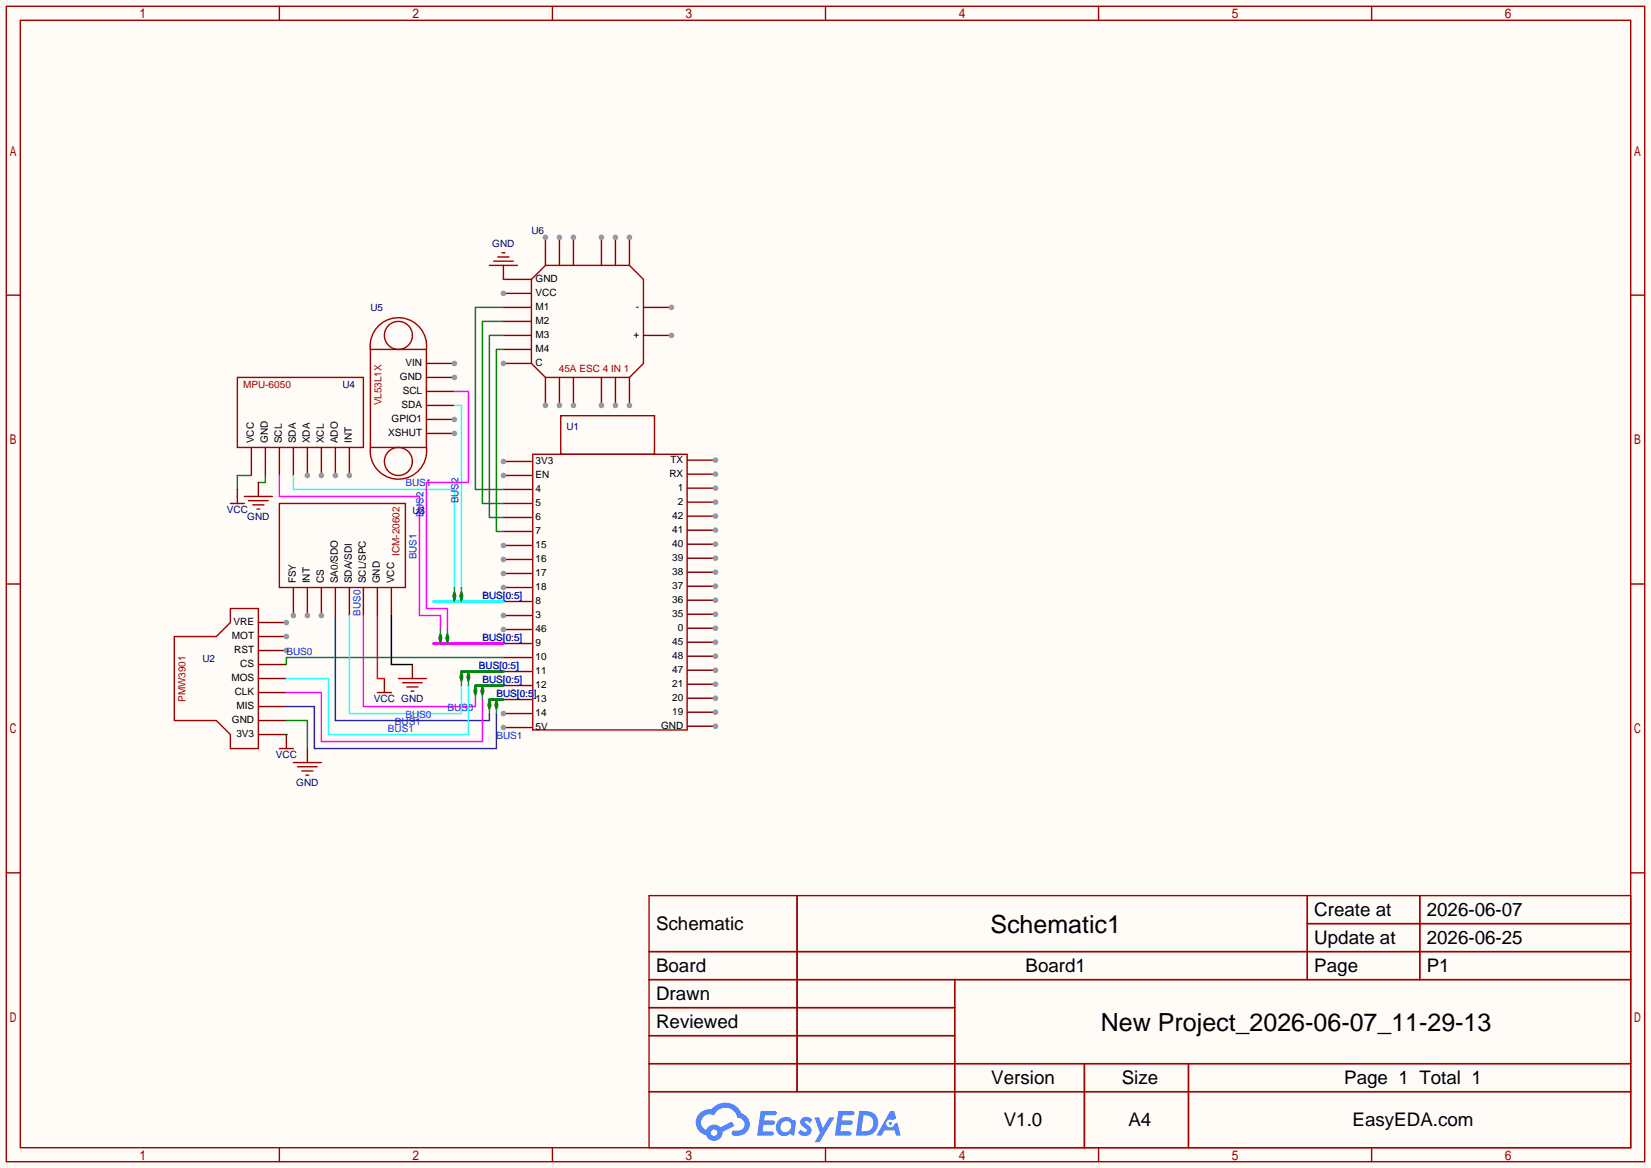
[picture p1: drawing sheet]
<svg xmlns="http://www.w3.org/2000/svg" width="299mm" height="212mm" viewBox="0 0 299 212" stroke-linecap="round" stroke-linejoin="round" font-family="sans-serif">
<path d="M0 0h299.5v211.8h-299.5z" fill="#fffcf7"/>
<g fill="none" stroke="#a10000" stroke-width=".25">
<path d="M1.1 1.1h297.2v209.6h-297.2zM3.7 3.7h292.1v204.5h-292.1zM50.7 1.1v2.6M100.2 1.1v2.6M149.7 1.1v2.6M199.3 1.1v2.6M248.8 1.1v2.6M1.1 53.5h2.6M295.8 53.5h2.5M1.1 105.9h2.6M295.8 105.9h2.5M1.1 158.3h2.6"/>
<path d="M295.8 158.3h2.5M117.7 162.4h178.1v45.8h-178.1zM117.7 172.6h178.1M117.7 177.7h178.1M144.6 162.4v35.6M173.2 177.7v30.5M237.1 162.4v15.3M237.1 167.5h58.7M257.5 162.4v15.3M117.7 182.8h55.5M117.7 192.9h178.1M117.7 187.8h55.5"/>
<path d="M117.7 198h178.1M196.7 192.9v15.3M215.6 192.9v15.3M50.7 208.2v2.5M100.2 208.2v2.5M149.7 208.2v2.5M199.3 208.2v2.5M248.8 208.2v2.5"/>
</g>
<g fill="#5487ff">
<path d="M145.5 202.8a1.3 1.3 0 0 1 1.8 .3l-.4 .6a.54 .54 0 0 0-.9-.2l.1 .2a1.58 1.58 0 0 1 1.1 1.6 1.43 1.43 0 0 1-2.5 .1l.5-.6a.64 .64 0 0 0 .5 .5 .64 .64 0 0 0 .7-.3l-.2-.2a1.6 1.6 0 0 1-1-1.6z"/>
<path d="M147.7 202.7h.9l.7 1.9 1.1-1.9h.9l-2.7 4.5h-.9l1-1.7z"/>
<path d="M138 201.5h1.6a1.31 1.31 0 0 1 1.2 .2 .4 .4 0 0 1-.3 .6h-1.8l-.1 .9h1.6a.4 .4 0 0 1 .4 .4 .4 .4 0 0 1-.4 .4h-1.7l-.2 1.2h.8a1.23 1.23 0 0 1 1.2 .2 .39 .39 0 0 1-.3 .6h-2.7z"/>
<path d="M152.1 201.5h1.6a1.32 1.32 0 0 1 1.3 .2 .39 .39 0 0 1-.4 .6h-1.7l-.2 .9h1.7a.4 .4 0 0 1 .3 .4 .4 .4 0 0 1-.4 .4h-1.7l-.2 1.2h.8a1.23 1.23 0 0 1 1.2 .2 .39 .39 0 0 1-.3 .6h-2.7z"/>
<path d="M161.5 201.5h.7l.4 1.3-.7 .4a.75 .75 0 0 0-1.1 .3 .75 .75 0 0 0 .5 1 .75 .75 0 0 0 .9-.6l.6-.3 .6 2.4h-.9l-.2-1h-1.9l-.5 1h-.9z"/>
<path d="M155.9 201.5l-.7 4.5h1.5a2.27 2.27 0 0 0 2.6-2.3 2.27 2.27 0 0 0-2.7-2.2zM156.6 202.3a1.5 1.5 0 0 1 1.8 1.5 1.5 1.5 0 0 1-1.9 1.4h-.3z"/>
<path d="M141.3 203.1a1.62 1.62 0 0 0-.4 2.1 1.62 1.62 0 0 0 2 .7l.4-.3 .3 .3 .5 .1 .3-2.5-.2-.3h-.4a1.58 1.58 0 0 0-2.5-.1zM141.9 203.6a.99 .99 0 0 1 1.6 .3 .99 .99 0 0 1-.9 1.4 .94 .94 0 0 1-1-.5 .94 .94 0 0 1 .3-1.2z"/>
<path d="M126.9 201.9a2.37 2.37 0 0 0 1.2 4 1.54 1.54 0 0 0 1.7 1 1.54 1.54 0 0 0 1.3-1.6l2.1-1.1-.5-.8-2 1.1a1.57 1.57 0 0 0-2.6 .4 1.5 1.5 0 0 1-.8-2.1 1.5 1.5 0 0 1 2.2-.5 2.23 2.23 0 0 1 2.3-1.4 2.23 2.23 0 0 1 2 1.8 1.16 1.16 0 0 1 1.2 1.1 1.16 1.16 0 0 1-1 1.3h-.7a.47 .47 0 0 0-.6 .3 .47 .47 0 0 0 .4 .6 2.23 2.23 0 0 0 2.3-.7 2.23 2.23 0 0 0 .4-2.3 2.16 2.16 0 0 0-1.3-1.1 3.2 3.2 0 0 0-5.4-.7l-1.2 .1zM129 205.4a.58 .58 0 0 1 1.1 0 .58 .58 0 0 1-1.1 0z"/>
<circle cx="161.5" cy="203.8" r=".28"/>
</g>
<path d="M101.7 75.4h17v7h-17zM96.6 82.4h28v50h-28z" fill="none" stroke="#a10000" stroke-width=".25"/>
<path d="M91.3 83.7h5.1" fill="none" stroke="#870000" stroke-width=".25"/>
<circle cx="91.3" cy="83.7" r=".51" fill="#999"/>
<path d="M91.3 86.2h5.1" fill="none" stroke="#870000" stroke-width=".25"/>
<circle cx="91.3" cy="86.2" r=".51" fill="#999"/>
<path d="M91.3 88.8h5.1M91.3 91.3h5.1M91.3 93.9h5.1M91.3 96.4h5.1M91.3 98.9h5.1" fill="none" stroke="#870000" stroke-width=".25"/>
<circle cx="91.3" cy="98.9" r=".51" fill="#999"/>
<path d="M91.3 101.5h5.1" fill="none" stroke="#870000" stroke-width=".25"/>
<circle cx="91.3" cy="101.5" r=".51" fill="#999"/>
<path d="M91.3 104h5.1" fill="none" stroke="#870000" stroke-width=".25"/>
<circle cx="91.3" cy="104" r=".51" fill="#999"/>
<path d="M91.3 106.6h5.1" fill="none" stroke="#870000" stroke-width=".25"/>
<circle cx="91.3" cy="106.6" r=".51" fill="#999"/>
<path d="M91.3 109.1h5.1M91.3 111.6h5.1" fill="none" stroke="#870000" stroke-width=".25"/>
<circle cx="91.3" cy="111.6" r=".51" fill="#999"/>
<path d="M91.3 114.2h5.1" fill="none" stroke="#870000" stroke-width=".25"/>
<circle cx="91.3" cy="114.2" r=".51" fill="#999"/>
<path d="M91.3 116.7h5.1M91.3 119.3h5.1M91.3 121.8h5.1M91.3 124.3h5.1M91.3 126.9h5.1M91.3 129.4h5.1" fill="none" stroke="#870000" stroke-width=".25"/>
<circle cx="91.3" cy="129.4" r=".51" fill="#999"/>
<path d="M91.3 132h5.1" fill="none" stroke="#870000" stroke-width=".25"/>
<circle cx="91.3" cy="132" r=".51" fill="#999"/>
<path d="M124.7 83.5h5.1" fill="none" stroke="#870000" stroke-width=".25"/>
<circle cx="129.8" cy="83.5" r=".51" fill="#999"/>
<path d="M124.7 86h5.1" fill="none" stroke="#870000" stroke-width=".25"/>
<circle cx="129.8" cy="86" r=".51" fill="#999"/>
<path d="M124.7 88.5h5.1" fill="none" stroke="#870000" stroke-width=".25"/>
<circle cx="129.8" cy="88.5" r=".51" fill="#999"/>
<path d="M124.7 91.1h5.1" fill="none" stroke="#870000" stroke-width=".25"/>
<circle cx="129.8" cy="91.1" r=".51" fill="#999"/>
<path d="M124.7 93.6h5.1" fill="none" stroke="#870000" stroke-width=".25"/>
<circle cx="129.8" cy="93.6" r=".51" fill="#999"/>
<path d="M124.7 96.2h5.1" fill="none" stroke="#870000" stroke-width=".25"/>
<circle cx="129.8" cy="96.2" r=".51" fill="#999"/>
<path d="M124.7 98.7h5.1" fill="none" stroke="#870000" stroke-width=".25"/>
<circle cx="129.8" cy="98.7" r=".51" fill="#999"/>
<path d="M124.7 101.2h5.1" fill="none" stroke="#870000" stroke-width=".25"/>
<circle cx="129.8" cy="101.2" r=".51" fill="#999"/>
<path d="M124.7 103.8h5.1" fill="none" stroke="#870000" stroke-width=".25"/>
<circle cx="129.8" cy="103.8" r=".51" fill="#999"/>
<path d="M124.7 106.3h5.1" fill="none" stroke="#870000" stroke-width=".25"/>
<circle cx="129.8" cy="106.3" r=".51" fill="#999"/>
<path d="M124.7 108.9h5.1" fill="none" stroke="#870000" stroke-width=".25"/>
<circle cx="129.8" cy="108.9" r=".51" fill="#999"/>
<path d="M124.7 111.4h5.1" fill="none" stroke="#870000" stroke-width=".25"/>
<circle cx="129.8" cy="111.4" r=".51" fill="#999"/>
<path d="M124.7 113.9h5.1" fill="none" stroke="#870000" stroke-width=".25"/>
<circle cx="129.8" cy="113.9" r=".51" fill="#999"/>
<path d="M124.7 116.5h5.1" fill="none" stroke="#870000" stroke-width=".25"/>
<circle cx="129.8" cy="116.5" r=".51" fill="#999"/>
<path d="M124.7 119h5.1" fill="none" stroke="#870000" stroke-width=".25"/>
<circle cx="129.8" cy="119" r=".51" fill="#999"/>
<path d="M124.7 121.6h5.1" fill="none" stroke="#870000" stroke-width=".25"/>
<circle cx="129.8" cy="121.6" r=".51" fill="#999"/>
<path d="M124.7 124.1h5.1" fill="none" stroke="#870000" stroke-width=".25"/>
<circle cx="129.8" cy="124.1" r=".51" fill="#999"/>
<path d="M124.7 126.6h5.1" fill="none" stroke="#870000" stroke-width=".25"/>
<circle cx="129.8" cy="126.6" r=".51" fill="#999"/>
<path d="M124.7 129.2h5.1" fill="none" stroke="#870000" stroke-width=".25"/>
<circle cx="129.8" cy="129.2" r=".51" fill="#999"/>
<path d="M124.7 131.7h5.1" fill="none" stroke="#870000" stroke-width=".25"/>
<circle cx="129.8" cy="131.7" r=".51" fill="#999"/>
<path d="M46.9 118h5M46.9 133.2h5M46.9 130.7h5M46.9 128.1h5M46.9 125.6h5M46.9 123.1h5M46.9 120.5h5" fill="none" stroke="#870000" stroke-width=".25"/>
<circle cx="51.9" cy="118" r=".51" fill="#999"/>
<path d="M46.9 115.4h5" fill="none" stroke="#870000" stroke-width=".25"/>
<circle cx="51.9" cy="115.4" r=".51" fill="#999"/>
<path d="M46.9 112.9h5" fill="none" stroke="#870000" stroke-width=".25"/>
<circle cx="51.9" cy="112.9" r=".51" fill="#999"/>
<path d="M31.6 115.4h7.6l2.6-2.5v-2.5h5.1v25.4h-5.1v-2.6l-2.6-2.5h-7.6z" fill="none" stroke="#a10000" stroke-width=".25"/>
<path d="M78.6 116.7h12.7" fill="none" stroke="#f0f" stroke-width=".51"/>
<path d="M78.6 109.1h12.7" fill="none" stroke="#0ff" stroke-width=".51"/>
<path d="M45.6 81.2v5M48.1 81.2v5M50.7 81.2v5M53.2 81.2v5M55.8 81.2v5" fill="none" stroke="#870000" stroke-width=".25"/>
<circle cx="55.8" cy="86.2" r=".51" fill="#999"/>
<path d="M58.3 81.2v5" fill="none" stroke="#870000" stroke-width=".25"/>
<circle cx="58.3" cy="86.2" r=".51" fill="#999"/>
<path d="M60.8 81.2v5" fill="none" stroke="#870000" stroke-width=".25"/>
<circle cx="60.8" cy="86.2" r=".51" fill="#999"/>
<path d="M63.4 81.2v5" fill="none" stroke="#870000" stroke-width=".25"/>
<circle cx="63.4" cy="86.2" r=".51" fill="#999"/>
<path d="M43.1 68.5h22.8v12.7h-22.8z" fill="none" stroke="#a10000" stroke-width=".25"/>
<path d="M53.2 86.2v2.6h29.2v17.8" fill="none" stroke="#0ff" stroke-width=".25"/>
<g fill="#008700" stroke="#008700" stroke-width=".25">
<path d="M82.4 107.3l.3 .8-.3 1-.2-1z"/>
<path d="M79.9 114.9l.2 .8-.2 1-.3-1z"/>
</g>
<path d="M79.9 114.2v.7M82.4 106.6v.7" fill="none" stroke="#008080" stroke-width=".25"/>
<path d="M50.7 86.2v3.8h25.4v21.6h3.8v2.6" fill="none" stroke="#f0f" stroke-width=".25"/>
<path d="M45.6 86.2h-2.5v2.6M48.1 86.2v1.3h-1.2" fill="none" stroke="#008700" stroke-width=".25"/>
<path d="M77.3 78.6h5.1" fill="none" stroke="#870000" stroke-width=".25"/>
<circle cx="82.4" cy="78.6" r=".51" fill="#999"/>
<path d="M77.3 76.1h5.1" fill="none" stroke="#870000" stroke-width=".25"/>
<circle cx="82.4" cy="76.1" r=".51" fill="#999"/>
<path d="M77.3 73.5h5.1M77.3 71h5.1M77.3 68.5h5.1" fill="none" stroke="#870000" stroke-width=".25"/>
<circle cx="82.4" cy="68.5" r=".51" fill="#999"/>
<path d="M77.3 65.9h5.1" fill="none" stroke="#870000" stroke-width=".25"/>
<circle cx="82.4" cy="65.9" r=".51" fill="#999"/>
<g fill="none" stroke="#a10000" stroke-width=".25">
<path d="M67.2 63.4h10.1v17.8h-10.1zM67.2 63.4a5.1 5.1 0 0 1 5.1-5.8 5.1 5.1 0 0 1 5 5.8M67.2 81.2a5.1 5.1 0 0 0 5.1 5.7 5.1 5.1 0 0 0 5-5.7"/>
<circle cx="72.3" cy="60.8" r="2.54"/>
<circle cx="72.3" cy="83.7" r="2.54"/>
</g>
<path d="M82.4 73.5h1.3v33.1" fill="none" stroke="#0ff" stroke-width=".25"/>
<g fill="#008700" stroke="#008700" stroke-width=".25">
<path d="M83.7 107.3l.2 .8-.2 1-.3-1z"/>
<path d="M81.2 114.9l.2 .8-.2 1-.3-1z"/>
</g>
<path d="M81.2 114.2v.7M83.7 106.6v.7" fill="none" stroke="#008080" stroke-width=".25"/>
<path d="M82.4 71h2.6v16.5h-7.7v22.9h3.9v3.8" fill="none" stroke="#f0f" stroke-width=".25"/>
<path d="M98.9 43.1v5" fill="none" stroke="#870000" stroke-width=".25"/>
<circle cx="98.9" cy="43.1" r=".51" fill="#999"/>
<path d="M101.5 43.1v5" fill="none" stroke="#870000" stroke-width=".25"/>
<circle cx="101.5" cy="43.1" r=".51" fill="#999"/>
<path d="M104 43.1v5" fill="none" stroke="#870000" stroke-width=".25"/>
<circle cx="104" cy="43.1" r=".51" fill="#999"/>
<path d="M109.1 43.1v5" fill="none" stroke="#870000" stroke-width=".25"/>
<circle cx="109.1" cy="43.1" r=".51" fill="#999"/>
<path d="M111.6 43.1v5" fill="none" stroke="#870000" stroke-width=".25"/>
<circle cx="111.6" cy="43.1" r=".51" fill="#999"/>
<path d="M114.2 43.1v5" fill="none" stroke="#870000" stroke-width=".25"/>
<circle cx="114.2" cy="43.1" r=".51" fill="#999"/>
<path d="M98.9 68.5v5" fill="none" stroke="#870000" stroke-width=".25"/>
<circle cx="98.9" cy="73.5" r=".51" fill="#999"/>
<path d="M101.5 68.5v5" fill="none" stroke="#870000" stroke-width=".25"/>
<circle cx="101.5" cy="73.5" r=".51" fill="#999"/>
<path d="M104 68.5v5" fill="none" stroke="#870000" stroke-width=".25"/>
<circle cx="104" cy="73.5" r=".51" fill="#999"/>
<path d="M109.1 68.5v5" fill="none" stroke="#870000" stroke-width=".25"/>
<circle cx="109.1" cy="73.5" r=".51" fill="#999"/>
<path d="M111.6 68.5v5" fill="none" stroke="#870000" stroke-width=".25"/>
<circle cx="111.6" cy="73.5" r=".51" fill="#999"/>
<path d="M114.2 68.5v5" fill="none" stroke="#870000" stroke-width=".25"/>
<circle cx="114.2" cy="73.5" r=".51" fill="#999"/>
<path d="M91.3 50.7h5.1M91.3 53.2h5.1" fill="none" stroke="#870000" stroke-width=".25"/>
<circle cx="91.3" cy="53.2" r=".51" fill="#999"/>
<path d="M91.3 55.8h5.1M91.3 58.3h5.1M91.3 60.8h5.1M91.3 63.4h5.1M91.3 65.9h5.1" fill="none" stroke="#870000" stroke-width=".25"/>
<circle cx="91.3" cy="65.9" r=".51" fill="#999"/>
<path d="M96.4 50.7l2.5-2.6h15.3l2.5 2.6v15.2l-2.5 2.6h-15.3l-2.5-2.6z" fill="none" stroke="#a10000" stroke-width=".25"/>
<path d="M116.7 55.8h5.1" fill="none" stroke="#870000" stroke-width=".25"/>
<circle cx="121.8" cy="55.8" r=".51" fill="#999"/>
<path d="M116.7 60.8h5.1" fill="none" stroke="#870000" stroke-width=".25"/>
<circle cx="121.8" cy="60.8" r=".51" fill="#999"/>
<path d="M91.3 50.7h.1M91.3 58.3h-3.8v33h3.8M91.3 55.8h-5.1v33h5.1M91.3 63.4h-1.3v33h1.3M91.3 60.8h-2.5v33.1h2.5" fill="none" stroke="#008700" stroke-width=".25"/>
<path d="M91.3 48.1v2.6M58.3 106.6v5M60.8 106.6v5M63.4 106.6v5M65.9 106.6v5M68.5 106.6v5M71 106.6v5" fill="none" stroke="#870000" stroke-width=".25"/>
<path d="M88.8 48.1h5.1M89.5 47.4h3.6M90.3 46.6h2M91.1 45.8h.5" fill="none" stroke="#a10000" stroke-width=".25"/>
<circle cx="58.3" cy="111.6" r=".51" fill="#999"/>
<path d="M55.8 106.6v5" fill="none" stroke="#870000" stroke-width=".25"/>
<circle cx="55.8" cy="111.6" r=".51" fill="#999"/>
<path d="M53.2 106.6v5" fill="none" stroke="#870000" stroke-width=".25"/>
<circle cx="53.2" cy="111.6" r=".51" fill="#999"/>
<g fill="none" stroke="#a10000" stroke-width=".25">
<path d="M41.8 91.3h2.5M43.1 90v1.3M44.3 90h5.1M45.1 90.8h3.5M45.8 91.6h2.1M46.6 92.3h.5M50.7 91.3h22.8v15.3h-22.8zM50.7 135.8h2.5M51.9 134.5v1.3M53.2 138.3h5.1M54 139.1h3.5M54.7 139.8h2.1"/>
<path d="M68.5 125.6h2.5M69.7 124.3v1.3M72.3 123.1h5M73 123.8h3.6M73.8 124.6h2M74.5 125.3h.6M55.5 140.6h.5"/>
</g>
<path d="M83.7 121.8h7.6M86.2 124.3h5.1M88.8 126.9h2.5" fill="none" stroke="#008700" stroke-width=".51"/>
<path d="M91.3 119.3h-39.4v1.2M51.9 133.2h.1M51.9 130.7h3.9v5.1" fill="none" stroke="#008700" stroke-width=".25"/>
<g fill="#008700" stroke="#008700" stroke-width=".25">
<path d="M86.2 124.3l.3 1-.3 .8-.2-.8z"/>
<path d="M83.7 121.8l.2 1-.2 .8-.3-.8z"/>
<path d="M88.8 126.9l.2 1-.2 .8-.3-.8z"/>
<path d="M87.5 124.3l.3 1-.3 .8-.3-.8z"/>
<path d="M85 121.8l.2 1-.2 .8-.3-.8z"/>
<path d="M90 126.9l.3 1-.3 .8-.2-.8z"/>
</g>
<path d="M83.7 123.6v.7M85 123.6v.7M86.2 126.1v.8M87.5 126.1v.8M88.8 128.7v.7M90 128.7v.7" fill="none" stroke="#008080" stroke-width=".25"/>
<path d="M43.1 88.8v1.2M46.9 87.5v2.5M51.9 133.2v1.3M55.8 135.8v2.5M69.7 123.1v1.2M74.8 120.5v2.6" fill="none" stroke="#870000" stroke-width=".25"/>
<path d="M71 111.6v8.9h3.8" fill="none" stroke="#000" stroke-width=".25"/>
<path d="M68.5 111.6v11.5h1.2" fill="none" stroke="#f00" stroke-width=".25"/>
<path d="M65.9 111.6v16.5h20.3v-1.2M51.9 125.6h6.4v8.9h29.2v-7.6" fill="none" stroke="#f0f" stroke-width=".25"/>
<path d="M63.4 111.6v17.8h20.3v-5.1M51.9 123.1h7.7v10.1h25.4v-8.9" fill="none" stroke="#0ff" stroke-width=".25"/>
<path d="M60.8 111.6v19.1h28v-1.3M51.9 128.1h5.1v7.7h33v-6.4" fill="none" stroke="#00f" stroke-width=".25"/>
<g font-size="4.5">
<text x="179.6" y="169.2">Schematic1</text>
<text x="199.7" y="187">New Project_2026-06-07_11-29-13</text>
</g>
<g font-size="3.4">
<text x="238.4" y="166.1">Create at</text>
<text x="258.8" y="166.1">2026-06-07</text>
<text x="119" y="168.7">Schematic</text>
<text x="238.4" y="171.2">Update at</text>
<text x="258.8" y="171.2">2026-06-25</text>
<text x="119" y="176.3">Board</text>
<text x="186" y="176.3">Board1</text>
<text x="238.4" y="176.3">Page</text>
<text x="258.8" y="176.3">P1</text>
<text x="119" y="181.4">Drawn</text>
<text x="119" y="186.5">Reviewed</text>
<text x="179.8" y="196.6">Version</text>
<text x="203.5" y="196.6">Size</text>
<text x="243.8" y="196.6">Page 1 Total 1</text>
<text x="182.1" y="204.2">V1.0</text>
<text x="204.7" y="204.2">A4</text>
<text x="245.3" y="204.2">EasyEDA.com</text>
</g>
<g font-size="1.8" fill="#000080">
<text x="89.3" y="44.8">GND</text>
<text x="96.4" y="42.5">U6</text>
<text x="67.2" y="56.5">U5</text>
<text x="62.1" y="70.4">U4</text>
<text x="102.7" y="78.1">U1</text>
<text x="41.1" y="93.1">VCC</text>
<text x="44.8" y="94.3">GND</text>
<text x="74.8" y="93.3">U3</text>
<text x="36.7" y="120">U2</text>
<text x="67.8" y="127.3">VCC GND</text>
<text x="50" y="137.5">VCC</text>
<text x="53.7" y="142.6">GND</text>
</g>
<g font-size="1.8">
<text x="97.2" y="51.1">GND</text>
<text x="97.2" y="53.7">VCC</text>
<text x="97.2" y="56.2">M1</text>
<text x="97.2" y="58.8">M2</text>
<text x="115.3" y="56.2">-</text>
<text x="97.2" y="61.3">M3</text>
<text x="97.2" y="63.8">M4</text>
<text x="114.9" y="61.3">+</text>
<text x="72.5" y="68.9">GND</text>
<text x="73.1" y="71.5">SCL</text>
<text x="73.6" y="66.4">VIN</text>
<text x="97.2" y="66.4">C</text>
<text x="71" y="76.5">GPIO1</text>
<text x="72.9" y="74">SDA</text>
<text x="46.1" y="80.4" transform="rotate(-90 46.1 80.4)">VCC</text>
<text x="48.6" y="80.4" transform="rotate(-90 48.6 80.4)">GND</text>
<text x="51.1" y="80.4" transform="rotate(-90 51.1 80.4)">SCL</text>
<text x="53.7" y="80.4" transform="rotate(-90 53.7 80.4)">SDA</text>
<text x="56.2" y="80.4" transform="rotate(-90 56.2 80.4)">XDA</text>
<text x="58.8" y="80.4" transform="rotate(-90 58.8 80.4)">XCL</text>
<text x="61.3" y="80.4" transform="rotate(-90 61.3 80.4)">ADO</text>
<text x="63.8" y="80.4" transform="rotate(-90 63.8 80.4)">INT</text>
<text x="70.4" y="79.1">XSHUT</text>
<text x="121.6" y="83.9">TX</text>
<text x="97.2" y="84.2">3V3</text>
<text x="97.2" y="86.7">EN</text>
<text x="97.2" y="89.2">4</text>
<text x="121.4" y="86.5">RX</text>
<text x="122.9" y="89">1</text>
<text x="97.2" y="91.8">5</text>
<text x="97.2" y="94.3">6</text>
<text x="121.9" y="94.1">42</text>
<text x="122.9" y="91.5">2</text>
<text x="97.2" y="96.9">7</text>
<text x="97.2" y="99.4">15</text>
<text x="97.2" y="101.9">16</text>
<text x="121.9" y="96.6">41</text>
<text x="121.9" y="99.2">40</text>
<text x="121.9" y="101.7">39</text>
<text x="53.7" y="105.8" transform="rotate(-90 53.7 105.8)">FSY</text>
<text x="56.2" y="105.8" transform="rotate(-90 56.2 105.8)">INT</text>
<text x="58.8" y="105.8" transform="rotate(-90 58.8 105.8)">CS</text>
<text x="61.3" y="105.8" transform="rotate(-90 61.3 105.8)">SA0/SDO</text>
<text x="63.8" y="105.8" transform="rotate(-90 63.8 105.8)">SDA/SDI</text>
<text x="66.4" y="105.8" transform="rotate(-90 66.4 105.8)">SCL/SPC</text>
<text x="68.9" y="105.8" transform="rotate(-90 68.9 105.8)">GND</text>
<text x="71.5" y="105.8" transform="rotate(-90 71.5 105.8)">VCC</text>
<text x="97.2" y="104.5">17</text>
<text x="97.2" y="107">18</text>
<text x="121.9" y="104.2">38</text>
<text x="121.9" y="106.8">37</text>
<text x="42.4" y="113.4">VRE</text>
<text x="97.2" y="109.6">8</text>
<text x="97.2" y="112.1">3</text>
<text x="121.9" y="109.3">36</text>
<text x="121.9" y="111.9">35</text>
<text x="42.1" y="115.9">MOT</text>
<text x="42.5" y="118.5">RST</text>
<text x="97.2" y="114.6">46</text>
<text x="97.2" y="117.2">9</text>
<text x="97.2" y="119.7">10</text>
<text x="121.9" y="116.9">45</text>
<text x="121.9" y="119.5">48</text>
<text x="122.9" y="114.4">0</text>
<text x="42" y="123.5">MOS</text>
<text x="43.6" y="121">CS</text>
<text x="97.2" y="122.3">11</text>
<text x="97.2" y="124.8">12</text>
<text x="121.9" y="122">47</text>
<text x="121.9" y="124.6">21</text>
<text x="42.1" y="131.2">GND</text>
<text x="42.6" y="126.1">CLK</text>
<text x="42.9" y="128.6">MIS</text>
<text x="97.2" y="127.3">13</text>
<text x="97.2" y="129.9">14</text>
<text x="121.9" y="127.1">20</text>
<text x="121.9" y="129.6">19</text>
<text x="42.9" y="133.7">3V3</text>
<text x="97.2" y="132.4">5V</text>
<text x="119.9" y="132.2">GND</text>
</g>
<g font-size="1.8" fill="#a00000">
<text x="44.1" y="70.4">MPU-6050</text>
<text x="101.4" y="67.4">45A ESC 4 IN 1</text>
<text x="69.2" y="73.5" transform="rotate(-90 69.2 73.5)">VL53L1X</text>
<text x="72.5" y="100.8" transform="rotate(-90 72.5 100.8)">ICM-20602</text>
<text x="33.6" y="127.3" transform="rotate(-90 33.6 127.3)">PMW3901</text>
</g>
<g font-size="1.8" fill="#00f">
<text x="73.5" y="88.2">BUS1</text>
<text x="76.8" y="93.9" transform="rotate(-90 76.8 93.9)">BUS2</text>
<text x="83.1" y="91.3" transform="rotate(-90 83.1 91.3)">BUS2</text>
<text x="75.5" y="101.5" transform="rotate(-90 75.5 101.5)">BUS1</text>
<text x="65.4" y="111.6" transform="rotate(-90 65.4 111.6)">BUS0</text>
<text x="87.5" y="108.5">BUS[0:5]</text>
<text x="51.9" y="118.7">BUS0</text>
<text x="87.5" y="116.2">BUS[0:5]</text>
<text x="86.9" y="121.2">BUS[0:5]</text>
<text x="87.5" y="123.8">BUS[0:5]</text>
<text x="71.6" y="131.4">BUS1</text>
<text x="73.5" y="130.1">BUS0</text>
<text x="81.2" y="128.9">BUS0</text>
<text x="90" y="126.3">BUS[0:5]</text>
<text x="70.4" y="132.7">BUS1</text>
<text x="90" y="133.9">BUS1</text>
</g>
</svg>
